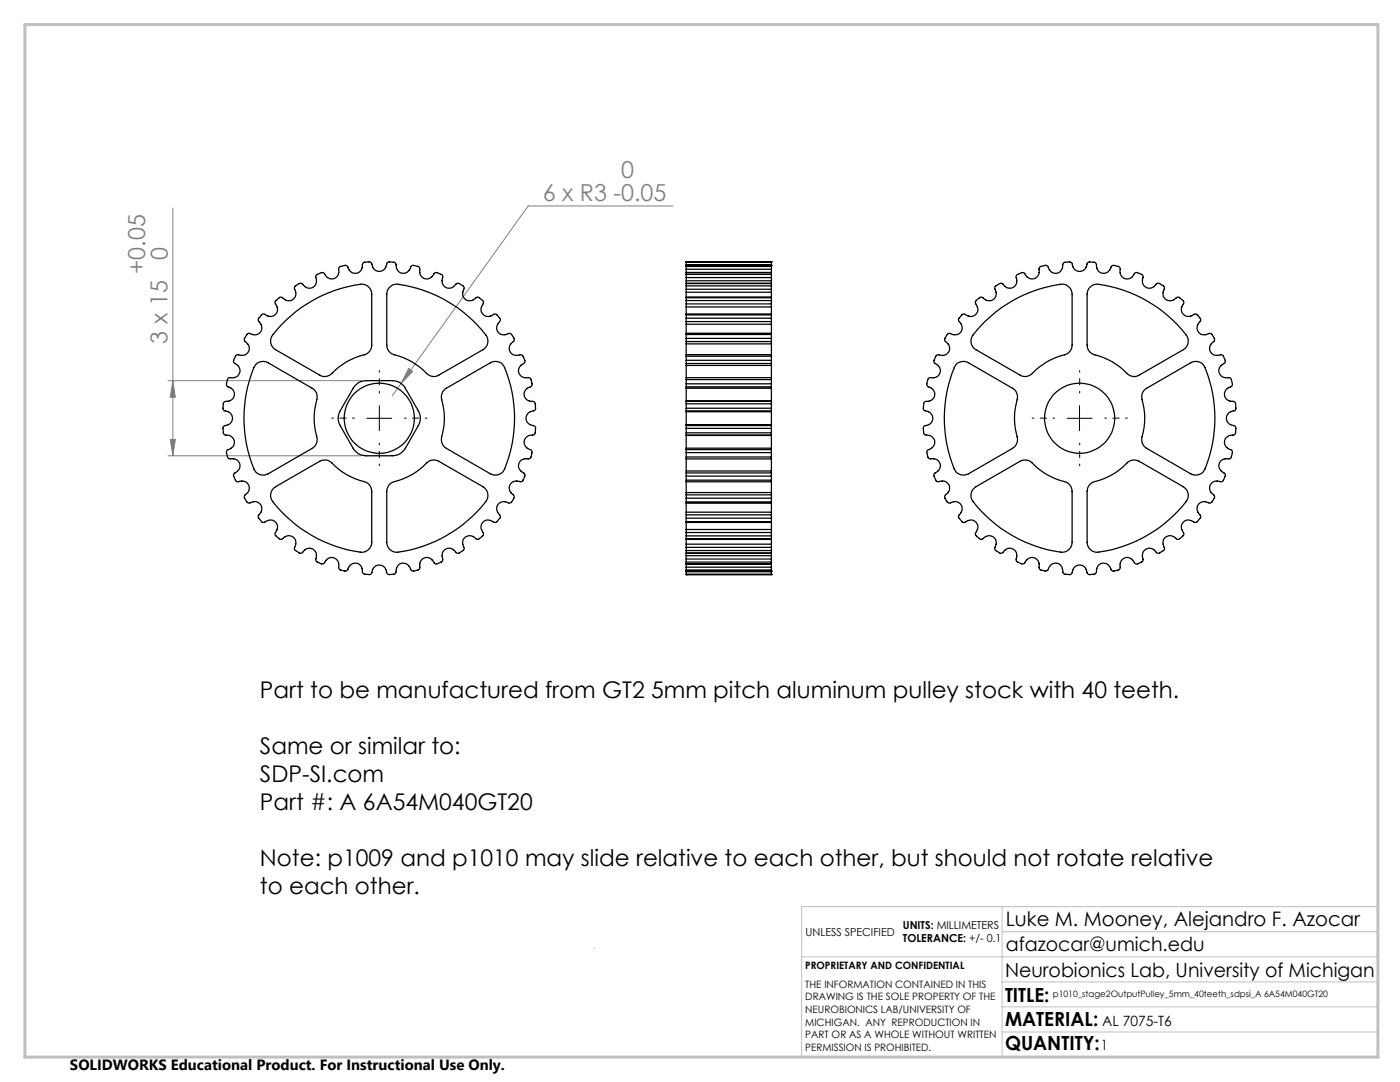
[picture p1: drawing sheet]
<svg xmlns="http://www.w3.org/2000/svg" width="279mm" height="216mm" viewBox="0 0 279 216" stroke-linecap="round" stroke-linejoin="round" font-family="sans-serif">
<path d="M34.5 41.5v49.4M134.3 41.1h-28.9l-25.4 35.4M33.5 76h38.6M34.5 76l.5 3.3h-1zM80 76.5l-1.7 2.5M81.6 73.5l.8 .6-2.4 2.4zM33.5 90.9h38.6M34 87.7h1l-.5 3.2z" fill="none" stroke="#808080" stroke-width=".2"/>
<path d="M75.7 78.4v-4.5M215.5 78.4v-4.5M70.7 83.4h-4.5M75.7 88.4v4.5M80.7 83.4h4.5M210.5 83.4h-4.5M215.5 88.4v4.5M220.5 83.4h4.5" fill="none" stroke="#000" stroke-width=".2" stroke-dasharray="15.2 1.3 1.3 1.3" stroke-dashoffset="14.9"/>
<path d="M73.2 83.5h5M75.7 81v4.9M213 83.5h4.9M215.4 81v4.9" fill="none" stroke="#000" stroke-width=".2"/>
<path d="M118.6 189.2v.1M160 190.9h115M200 185.9h75M200 180.9v30M200 195.9h75M275 180.9h-115v30M200 205.9h75M200 200.9h75" fill="none" stroke="#c0c0c0" stroke-width=".2"/>
<path d="M5 4.9h270v206h-270z" fill="none" stroke="#c0c0c0" stroke-width=".6"/>
<g fill="#808080">
<path d="M81.6 73.5l.8 .6-2.4 2.4z"/>
<path d="M34.5 76l.5 3.3h-1zM34 87.7h1l-.5 3.2z"/>
</g>
<g fill="none" stroke="#000" stroke-width=".25">
<path d="M77.8 57.3a2.6 2.6 0 0 1 3-.4 26.9 26.9 0 0 1 16.4 10.2 2 2 0 0 1-.8 2.7l-8.8 5.1a1.99 1.99 0 0 1-2.5-.4 14.8 14.8 0 0 0-7-3.9l-.7-.8-.2-.9v-10.2a1.91 1.91 0 0 1 .6-1.4zM136.9 60v.6M136.9 59.4v.6M136.9 59.3v.1M136.9 58.3v1M136.9 57v.7M136.9 57.7v.6M136.9 56.6v.4M136.9 56.5v.1M136.9 56v.5M136.9 54.8v.6M136.9 55.4v.6"/>
<path d="M136.9 54.4v.4M136.9 54.4h.1M136.9 53.2v.5M136.9 53.7v.7M136.9 53v.2M136.9 53h.1M136.9 52.8v.2M136.9 52.3v.5M136.9 52.2v.1M136.9 52.2h.1M136.9 59.3h17.1M136.9 56.5h17.1"/>
<path d="M136.9 54.4h17.1M136.9 53h17.1M136.9 52.2h17.1M136.9 60h17.1M136.9 59.4h17.1M136.9 58.3h17.1M136.9 57h17.1M136.9 57.7h17.1M136.9 56.6h17.1M136.9 56h17.1M136.9 54.8h17.1M136.9 55.4h17.1"/>
<path d="M136.9 53.2h17.1M136.9 53.7h17.1M136.9 52.8h17.1M136.9 52.3h17.1M154 60v.6M154 59.4v.6M154 59.3v.1M154 58.3v1M154 57v.7M154 57.7v.6M154 56.6v.4M154 56.5v.1"/>
<path d="M154 56v.5M154 54.8v.6M154 55.4v.6M154 54.4v.4M154 54.4h.1M154 53.2v.5M154 53.7v.7M154 53v.2M154 53h.1M154 52.8v.2M154 52.3v.5M154 52.2v.1"/>
<path d="M154 52.2h.1M194.9 59.9l.2-.1a.87 .87 0 0 1 .8-.5 .87 .87 0 0 1 .7 .5 1.48 1.48 0 0 0 1.9-.3 1.48 1.48 0 0 0 0-1.9 1.41 1.41 0 0 1 1.2-1.1h.2a2.84 2.84 0 0 0 1.9 1 1.63 1.63 0 0 0 1-2.2v-.2a1.54 1.54 0 0 1 1.6-.6 1.51 1.51 0 0 0 1.7 1.1 1.51 1.51 0 0 0 1.3-1.5 .71 .71 0 0 1 .1-.8 .71 .71 0 0 1 .7-.2 .78 .78 0 0 1 .8-.1 .78 .78 0 0 1 .4 .8 1.5 1.5 0 0 0 1.8 .6 1.5 1.5 0 0 0 .9-1.7 1.44 1.44 0 0 1 1.8-.2 1.54 1.54 0 0 0 1.6 1.7 1.54 1.54 0 0 0 1.5-1.7 1.44 1.44 0 0 1 1.8 .2 1.5 1.5 0 0 0 1.1 1.8 1.5 1.5 0 0 0 1.8-1.1l.1-.3a1.52 1.52 0 0 1 1.8 .5 1.51 1.51 0 0 0 .8 1.9 1.51 1.51 0 0 0 2-.9 1.09 1.09 0 0 1 1.3 .1 1.09 1.09 0 0 1 .3 1.3 1.49 1.49 0 0 0 1.2 1.4 1.49 1.49 0 0 0 1.7-.8 1.57 1.57 0 0 1 1.5 .9 1.51 1.51 0 0 0 .1 2 1.51 1.51 0 0 0 2 .2 .7 .7 0 0 1 .6-.4 .7 .7 0 0 1 .7 .4 .81 .81 0 0 1 .1 1.4 1.49 1.49 0 0 0 .6 1.8 1.49 1.49 0 0 0 1.9-.2 1.61 1.61 0 0 1 1.2 1v.2a2.28 2.28 0 0 0-.5 2.2 1.79 1.79 0 0 0 2.3 .4 1.68 1.68 0 0 1 1 1.4l-.1 .2a1.49 1.49 0 0 0-.8 2.1 1.49 1.49 0 0 0 2.1 .6 1.49 1.49 0 0 1 .9 1.5 2.94 2.94 0 0 0-1.3 1.7 1.67 1.67 0 0 0 2.2 1.4l.3 .2a1.93 1.93 0 0 1 .1 1.5 1.89 1.89 0 0 0-1.4 1.9 2.21 2.21 0 0 0 1.9 1.2l.2 .2 .1 .5a.79 .79 0 0 1 0 .9 .79 .79 0 0 1-.9 .3 1.5 1.5 0 0 0-.9 1.7 1.5 1.5 0 0 0 1.6 1.2 1.58 1.58 0 0 1-.1 1.8 1.5 1.5 0 0 0-1.8 1 1.5 1.5 0 0 0 1 1.9l.3 .1a1.52 1.52 0 0 1-.4 1.7h-.2a1.49 1.49 0 0 0-1.9 1 1.49 1.49 0 0 0 1 1.9 1.34 1.34 0 0 1-.2 1.6l-.4 .1a1.51 1.51 0 0 0-1.9 .4 1.51 1.51 0 0 0 .1 2 .75 .75 0 0 1 .5 .7 .75 .75 0 0 1-.4 .7 .71 .71 0 0 1-1.2 .3 1.5 1.5 0 0 0-1.8 .8 1.5 1.5 0 0 0 .6 1.9v.4a1.75 1.75 0 0 1-1.2 .9 1.51 1.51 0 0 0-2.2-.1 1.51 1.51 0 0 0 0 2.2 1.44 1.44 0 0 1-.9 1.3h-.2a2.65 2.65 0 0 0-2-.6 1.58 1.58 0 0 0-.8 2.2l.1 .2a1.8 1.8 0 0 1-1.4 1l-.2-.1a1.48 1.48 0 0 0-2-.7 1.48 1.48 0 0 0-.7 2v.2a1.73 1.73 0 0 1-1.5 .7 2.08 2.08 0 0 0-2-1.2 1.97 1.97 0 0 0-1.1 2.2l-.1 .1a1.99 1.99 0 0 1-1.5 .2 2.29 2.29 0 0 0-1.7-1.4 1.79 1.79 0 0 0-1.4 1.9 1.58 1.58 0 0 1-1.8 .1 1.49 1.49 0 0 0-1.2-1.6 1.49 1.49 0 0 0-1.7 1.1 .73 .73 0 0 1-1.1 .7 .81 .81 0 0 1-.9-1 1.47 1.47 0 0 0-1.5-1.2 1.47 1.47 0 0 0-1.4 1.3 1.2 1.2 0 0 1-1.5 0 1.21 1.21 0 0 1-.3-1.2 1.51 1.51 0 0 0-1.5-1.2 1.51 1.51 0 0 0-1.5 1.1 1.51 1.51 0 0 1-1.5-.4l-.1-.2a2.14 2.14 0 0 0-.5-2.2 1.63 1.63 0 0 0-2.2 .7 1.47 1.47 0 0 1-1.5-.6l-.1-.3a1.51 1.51 0 0 0-.1-2 1.51 1.51 0 0 0-2-.2 .7 .7 0 0 1-.6 .4 .7 .7 0 0 1-.6-.4 .8 .8 0 0 1-.2-1.4 1.48 1.48 0 0 0-.6-1.8 1.48 1.48 0 0 0-1.9 .2 1.72 1.72 0 0 1-1.2-1v-.2a2.28 2.28 0 0 0 .5-2.2 1.9 1.9 0 0 0-2.4-.4l-.1-.1a1.6 1.6 0 0 1-.7-1.4l.1-.2a1.48 1.48 0 0 0 .6-2 1.48 1.48 0 0 0-2-.6h-.2a1.85 1.85 0 0 1-.7-1.6 2.08 2.08 0 0 0 1.2-1.9 1.64 1.64 0 0 0-1.9-1 1.38 1.38 0 0 1-.7-1.6l.1-.2a1.5 1.5 0 0 0 1.4-1.5 1.5 1.5 0 0 0-1.5-1.5h-.4a1.58 1.58 0 0 1-.1-1.8 1.52 1.52 0 0 0 1.7-1.5 1.52 1.52 0 0 0-1.6-1.5l-.3-.4v-.5a.87 .87 0 0 1 .2-.9 .87 .87 0 0 1 .9-.2 1.48 1.48 0 0 0 1.1-1.5 1.48 1.48 0 0 0-1.3-1.3 1.39 1.39 0 0 1 .4-1.8 1.52 1.52 0 0 0 2-.9 1.52 1.52 0 0 0-1-2 1.28 1.28 0 0 1 .3-1.6l.3-.1a1.5 1.5 0 0 0 2-.5 1.5 1.5 0 0 0-.4-2l-.1-.1a1.09 1.09 0 0 1 .3-1.4 1.09 1.09 0 0 1 1.3 0 1.47 1.47 0 0 0 1.6-.9 1.47 1.47 0 0 0-.4-1.7 .7 .7 0 0 1 .3-1.1 .74 .74 0 0 1 1.3-.1 1.5 1.5 0 0 0 1.8-.6 1.5 1.5 0 0 0-.2-1.9v-.4zM217.5 57.3a2.6 2.6 0 0 1 3-.4 26.9 26.9 0 0 1 16.4 10.2 2 2 0 0 1-.8 2.7l-8.8 5.1a1.99 1.99 0 0 1-2.4-.4 14.8 14.8 0 0 0-7-3.9l-.7-.8-.2-.9v-10.2a1.91 1.91 0 0 1 .5-1.4zM51 72.7a2.03 2.03 0 0 1 2.5-.3l8.8 5.1a1.91 1.91 0 0 1 .9 2.3 13.5 13.5 0 0 0 .1 7.7l-.1 .9-.4 .6-.5 .5-8.8 5a2 2 0 0 1-2.8-.9 26.1 26.1 0 0 1 .3-20.9zM52.4 62.7h.3a1.53 1.53 0 0 0 2.3 0 1.53 1.53 0 0 0-.1-2.2 1.61 1.61 0 0 1 1.1-1.2l.3 .1a1.5 1.5 0 0 0 2.2 .4 1.5 1.5 0 0 0 .3-2.2 1.41 1.41 0 0 1 1.1-1.1h.2a2.84 2.84 0 0 0 1.9 1 1.63 1.63 0 0 0 1-2.2v-.2a1.54 1.54 0 0 1 1.7-.6 1.51 1.51 0 0 0 1.6 1.1 1.51 1.51 0 0 0 1.3-1.5 .71 .71 0 0 1 .1-.8 .71 .71 0 0 1 .7-.2 .78 .78 0 0 1 .8-.1 .78 .78 0 0 1 .4 .8 1.5 1.5 0 0 0 1.8 .6 1.5 1.5 0 0 0 1-1.7 1.44 1.44 0 0 1 1.8-.2 1.54 1.54 0 0 0 1.5 1.7 1.54 1.54 0 0 0 1.5-1.7 1.44 1.44 0 0 1 1.8 .2 1.5 1.5 0 0 0 1.1 1.8 1.5 1.5 0 0 0 1.8-1.1l.2-.3a1.52 1.52 0 0 1 1.7 .5 1.5 1.5 0 0 0 .7 1.8 1.5 1.5 0 0 0 1.9-.5 .81 .81 0 0 1 1.4-.2 .72 .72 0 0 1 .4 1.1 1.47 1.47 0 0 0 1.1 1.6 1.47 1.47 0 0 0 1.7-.7 1.36 1.36 0 0 1 1.5 .5l.1 .3a1.51 1.51 0 0 0 .1 2 1.51 1.51 0 0 0 2 .2 .7 .7 0 0 1 .7-.4 .7 .7 0 0 1 .6 .4 .83 .83 0 0 1 .2 1.4 1.48 1.48 0 0 0 .5 1.8 1.48 1.48 0 0 0 1.9-.2 1.72 1.72 0 0 1 1.3 1l-.1 .2a2.28 2.28 0 0 0-.5 2.2 1.77 1.77 0 0 0 2.3 .4 1.68 1.68 0 0 1 1 1.4l-.1 .2a1.49 1.49 0 0 0-.7 2.1 1.49 1.49 0 0 0 2.1 .6 1.49 1.49 0 0 1 .8 1.5 2.94 2.94 0 0 0-1.2 1.7 1.67 1.67 0 0 0 2.1 1.4 1.52 1.52 0 0 1 .4 1.7 1.89 1.89 0 0 0-1.4 1.9 2.21 2.21 0 0 0 2 1.2 1.62 1.62 0 0 1 0 1.7 1.5 1.5 0 0 0-1.5 1.2 1.5 1.5 0 0 0 1 1.7 .73 .73 0 0 1 .8 1.1 .79 .79 0 0 1-.3 .8 .79 .79 0 0 1-.8 .2 1.51 1.51 0 0 0-1.1 1.5 1.51 1.51 0 0 0 1.3 1.4 1.52 1.52 0 0 1-.4 1.7h-.2a1.49 1.49 0 0 0-1.9 1 1.49 1.49 0 0 0 1.1 1.9 1.34 1.34 0 0 1-.3 1.6l-.3 .1a1.51 1.51 0 0 0-2 .4 1.51 1.51 0 0 0 .2 2 .75 .75 0 0 1 .4 .7 .75 .75 0 0 1-.3 .7 .73 .73 0 0 1-1.3 .3 1.51 1.51 0 0 0-1.7 .8 1.51 1.51 0 0 0 .5 1.9v.4a1.75 1.75 0 0 1-1.2 .9 1.51 1.51 0 0 0-2.2-.1 1.51 1.51 0 0 0 0 2.2 1.44 1.44 0 0 1-.9 1.3h-.2a2.65 2.65 0 0 0-2-.6 1.58 1.58 0 0 0-.7 2.2v.2a1.8 1.8 0 0 1-1.4 1l-.2-.1a1.48 1.48 0 0 0-2-.7 1.48 1.48 0 0 0-.6 2l-.1 .2a1.73 1.73 0 0 1-1.5 .7 2.08 2.08 0 0 0-1.9-1.2 1.97 1.97 0 0 0-1.2 2.2l-.1 .1a1.99 1.99 0 0 1-1.5 .2 2.29 2.29 0 0 0-1.7-1.4 1.79 1.79 0 0 0-1.4 1.9 1.58 1.58 0 0 1-1.8 .1 1.49 1.49 0 0 0-1.2-1.6 1.49 1.49 0 0 0-1.7 1.1 .73 .73 0 0 1-1.1 .7 .84 .84 0 0 1-.9-1.1 1.48 1.48 0 0 0-1.5-1.1 1.48 1.48 0 0 0-1.4 1.3 1.2 1.2 0 0 1-1.5 0 1.21 1.21 0 0 1-.3-1.2 1.51 1.51 0 0 0-1.4-1.2 1.51 1.51 0 0 0-1.5 1.1 1.51 1.51 0 0 1-1.6-.4l-.1-.2a2.14 2.14 0 0 0-.5-2.2 1.8 1.8 0 0 0-2.2 .7l-.4 .1a1.67 1.67 0 0 1-1.2-1 1.51 1.51 0 0 0 0-2 1.51 1.51 0 0 0-2-.2 .7 .7 0 0 1-.7 .4 .7 .7 0 0 1-.6-.4 .78 .78 0 0 1-.2-1.4 1.5 1.5 0 0 0-.5-1.8 1.5 1.5 0 0 0-2 .2 1.61 1.61 0 0 1-1.2-1v-.2a2.28 2.28 0 0 0 .6-2.2 1.91 1.91 0 0 0-2.4-.4l-.2-.1a1.6 1.6 0 0 1-.7-1.4l.1-.2a1.48 1.48 0 0 0 .7-2 1.48 1.48 0 0 0-2.1-.6h-.2a1.85 1.85 0 0 1-.6-1.6 2.08 2.08 0 0 0 1.2-1.9 1.64 1.64 0 0 0-2-1 1.35 1.35 0 0 1-.7-1.5l.2-.3a1.5 1.5 0 0 0 1.3-1.5 1.5 1.5 0 0 0-1.5-1.5h-.3a1.58 1.58 0 0 1-.2-1.8 1.52 1.52 0 0 0 1.7-1.5 1.52 1.52 0 0 0-1.6-1.5l-.3-.4v-.5a.87 .87 0 0 1 .3-.9 .87 .87 0 0 1 .8-.2 1.47 1.47 0 0 0 1.2-1.5 1.47 1.47 0 0 0-1.4-1.3 1.39 1.39 0 0 1 .4-1.8 1.52 1.52 0 0 0 2-.9 1.52 1.52 0 0 0-1-2 1.28 1.28 0 0 1 .3-1.6l.3-.1a1.5 1.5 0 0 0 2.1-.5 1.5 1.5 0 0 0-.4-2l-.2-.1a1.09 1.09 0 0 1 .3-1.4 1.09 1.09 0 0 1 1.4 0 1.47 1.47 0 0 0 1.5-.9 1.47 1.47 0 0 0-.4-1.7 .7 .7 0 0 1 .3-1.1zM57 63.9a26.6 26.6 0 0 1 15.3-7.2 2.06 2.06 0 0 1 1.9 2v10.2a1.99 1.99 0 0 1-1.5 1.9 15.4 15.4 0 0 0-7 4.1l-.9 .2-.7-.1-9.1-5.2a1.99 1.99 0 0 1-.6-3zM71 76.8l.9-.6 .8-.2h5.6a2.88 2.88 0 0 1 2.6 1.5l2.6 4.5a2.87 2.87 0 0 1 0 2.9l-2.6 4.6a2.94 2.94 0 0 1-2.6 1.4h-5.2a2.94 2.94 0 0 1-2.6-1.4l-2.6-4.6a2.87 2.87 0 0 1 0-2.9zM88.5 77.9l9.4-5.5a2 2 0 0 1 2.8 1 26.1 26.1 0 0 1-.4 20.8l-1 .6h-.7l-.7-.3-8.8-5a2.1 2.1 0 0 1-.9-2.4 13.4 13.4 0 0 0-.1-7.7v-.6zM136.9 76.6v.6M136.9 75.7v.9M136.9 75.4v.3M136.9 77.2v.3"/>
<path d="M136.9 77.5v2.5M136.9 71.9v.6M136.9 72.9v2.5M136.9 71.1v.8M136.9 72.5v.4M136.9 70.8v.3M136.9 68.6v2.2M136.9 67.5v.7M136.9 66.7v.8M136.9 68.2v.4M136.9 66.5v.2M136.9 64.7v1.8"/>
<path d="M136.9 63.5v.7M136.9 62.8v.7M136.9 64.2v.5M136.9 62.7v.1M136.9 61.2v1.5M136.9 60.6v.6M136.9 75.4h17.1M136.9 70.8h17.1M136.9 66.5h17.1M136.9 62.7h17.1M136.9 76.6h17.1M136.9 77.2h17.1"/>
<path d="M136.9 75.7h17.1M136.9 77.5h17.1M136.9 71.9h17.1M136.9 72.5h17.1M136.9 72.9h17.1M136.9 71.1h17.1M136.9 68.6h17.1M136.9 67.5h17.1M136.9 68.2h17.1M136.9 66.7h17.1M136.9 64.7h17.1M136.9 63.5h17.1"/>
<path d="M136.9 64.2h17.1M136.9 62.8h17.1M136.9 61.2h17.1M136.9 60.6h17.1M154 76.6v.6M154 75.7v.9M154 75.4v.3M154 77.2v.3M154 77.5v2.5M154 71.9v.6M154 72.9v2.5M154 71.1v.8"/>
<path d="M154 72.5v.4M154 70.8v.3M154 68.6v2.2M154 67.5v.7M154 66.7v.8M154 68.2v.4M154 66.5v.2M154 64.7v1.8M154 63.5v.7M154 62.8v.7M154 64.2v.5M154 62.7v.1"/>
<path d="M154 61.2v1.5M154 60.6v.6M190.8 72.7a2.03 2.03 0 0 1 2.5-.3l8.8 5.1a2.03 2.03 0 0 1 .9 2.3 13.5 13.5 0 0 0 .1 7.7l-.1 .6-.2 .7-.7 .7-8.8 5a2 2 0 0 1-2.9-.9 26.1 26.1 0 0 1 .4-20.9zM196.8 63.9a26.6 26.6 0 0 1 15.3-7.2 2.06 2.06 0 0 1 1.9 2v10.2a1.99 1.99 0 0 1-1.6 1.9 15.4 15.4 0 0 0-6.9 4.1l-1 .2-.6-.1-9.1-5.2a1.99 1.99 0 0 1-.6-3zM228.3 77.9l9.3-5.5a2 2 0 0 1 2.9 1 26.1 26.1 0 0 1-.4 20.8l-1 .6h-.7l-.8-.3-8.8-5a1.98 1.98 0 0 1-.9-2.4 13.4 13.4 0 0 0 0-7.7l.1-.9zM54.4 97.6l.6-.5 8.8-5.1a1.99 1.99 0 0 1 2.5 .4 14.8 14.8 0 0 0 7 3.9l.6 .8 .3 .9v10.2a2.02 2.02 0 0 1-2.3 2 26.9 26.9 0 0 1-17.7-10.4l-.2-.7a1.96 1.96 0 0 1 .4-1.5zM77.9 96.6l.2-.3a15.1 15.1 0 0 0 7.3-4.1l.9-.4 1 .1 9.1 5.2a1.99 1.99 0 0 1 .5 3 26.9 26.9 0 0 1-17.8 10.1 2.06 2.06 0 0 1-1.9-2v-10.2l.2-.9zM136.9 81.5v.5M136.9 84.9v.6M136.9 80.6v.9M136.9 85.5v.9M136.9 80.1v.5"/>
<path d="M136.9 86.4v.4M136.9 82v.2M136.9 84.7v.2M136.9 80v.1M136.9 86.8v.1M136.9 89.7v.6M136.9 90.3v.9M136.9 91.2v.4M136.9 89.4v.3M136.9 82.2v2.5M136.9 86.9v2.5M136.9 94.4v.6"/>
<path d="M136.9 91.6v2.4M136.9 95v.8M136.9 94v.4M136.9 95.8v.3M136.9 96.1v2.2M136.9 98.7v.7M136.9 99.4v.8M136.9 98.3v.4M136.9 91.6h17.1M136.9 96.1h17.1M136.9 81.5h17.1M136.9 82h17.1"/>
<path d="M136.9 84.9h17.1M136.9 85.5h17.1M136.9 80.6h17.1M136.9 86.4h17.1M136.9 80.1h17.1M136.9 86.8h17.1M136.9 82.2h17.1M136.9 84.7h17.1M136.9 80h17.1M136.9 86.9h17.1M136.9 89.7h17.1M136.9 90.3h17.1"/>
<path d="M136.9 91.2h17.1M136.9 89.4h17.1M136.9 94.4h17.1M136.9 95h17.1M136.9 94h17.1M136.9 95.8h17.1M136.9 98.3h17.1M136.9 98.7h17.1M136.9 99.4h17.1M154 81.5v.5M154 84.9v.6M154 80.6v.9"/>
<path d="M154 85.5v.9M154 80.1v.5M154 86.4v.4M154 82v.2M154 84.7v.2M154 80v.1M154 86.8v.1M154 89.7v.6M154 90.3v.9M154 91.2v.4M154 89.4v.3M154 82.2v2.5"/>
<path d="M154 86.9v2.5M154 94.4v.6M154 91.6v2.4M154 95v.8M154 94v.4M154 95.8v.3M154 96.1v2.2M154 98.7v.7M154 99.4v.8M154 98.3v.4M194.2 97.6l.6-.5 8.8-5.1a1.99 1.99 0 0 1 2.4 .4 14.8 14.8 0 0 0 7 3.9l.7 .8 .3 .9v10.2a2.02 2.02 0 0 1-2.3 2 26.9 26.9 0 0 1-17.7-10.4l-.2-.7a1.96 1.96 0 0 1 .4-1.5zM217.4 96.8l.5-.5a15.1 15.1 0 0 0 7.2-4.1l1-.4 .9 .1 9.1 5.2a1.99 1.99 0 0 1 .6 3 26.9 26.9 0 0 1-17.8 10.1 2.06 2.06 0 0 1-1.9-2v-10.2l.1-.6z"/>
<path d="M136.9 100.2v.2M136.9 100.4v1.8M136.9 102.7v.7M136.9 103.4v.7M136.9 102.2v.5M136.9 104.1v.1M136.9 104.2v1.5M136.9 106.3v.6M136.9 105.7v.6M136.9 106.9v.6M136.9 107.5v.1M136.9 107.6v1"/>
<path d="M136.9 109.2v.7M136.9 108.6v.6M136.9 109.9v.4M136.9 110.3v.1M136.9 110.4v.5M136.9 111.5v.6M136.9 110.9v.6M136.9 112.1v.4M136.9 112.5h17.1M136.9 113.2v.5M136.9 112.5v.7M136.9 113.7v.2"/>
<path d="M136.9 113.9h.1M136.9 113.9v.2M136.9 114.1v.5M136.9 114.6v.1M136.9 114.7h.1M136.9 100.4h17.1M136.9 104.2h17.1M136.9 107.6h17.1M136.9 110.4h17.1M136.9 113.9h17.1M136.9 114.7h17.1M136.9 100.2h17.1"/>
<path d="M136.9 102.2h17.1M136.9 102.7h17.1M136.9 103.4h17.1M136.9 104.1h17.1M136.9 105.7h17.1M136.9 106.3h17.1M136.9 106.9h17.1M136.9 107.5h17.1M136.9 108.6h17.1M136.9 109.2h17.1M136.9 109.9h17.1M136.9 110.3h17.1"/>
<path d="M136.9 110.9h17.1M136.9 111.5h17.1M136.9 112.1h17.1M136.9 113.2h17.1M136.9 113.7h17.1M136.9 114.1h17.1M136.9 114.6h17.1M154 100.2v.2M154 100.4v1.8M154 102.7v.7M154 103.4v.7M154 102.2v.5"/>
<path d="M154 104.1v.1M154 104.2v1.5M154 106.3v.6M154 105.7v.6M154 106.9v.6M154 107.5v.1M154 107.6v1M154 109.2v.7M154 108.6v.6M154 109.9v.4M154 110.3v.1M154 110.4v.5"/>
<path d="M154 111.5v.6M154 110.9v.6M154 112.1v.4M154 113.2v.5M154 112.5v.7M154 113.7v.2M154 113.9h.1M154 113.9v.2M154 114.1v.5M154 114.6v.1M154 114.7h.1"/>
<circle cx="75.7" cy="83.4" r="7"/>
<circle cx="215.5" cy="83.5" r="7"/>
</g>
<g font-size="4.7" fill="#808080">
<text x="124" y="35.6">0</text>
<text x="108.3" y="40">6 x R3 -0.05</text>
<text x="33.5" y="51.8" transform="rotate(-90 33.5 51.8)">0</text>
<text x="29" y="54.7" transform="rotate(-90 29 54.7)">+0.05</text>
<text x="33.4" y="68.6" transform="rotate(-90 33.4 68.6)">3 x 15</text>
</g>
<g font-size="4.6">
<text x="51.9" y="139.2">Part to be manufactured from GT2 5mm pitch aluminum pulley stock with 40 teeth.</text>
<text x="51.9" y="150.4">Same or similar to:</text>
<text x="51.9" y="156">SDP-SI.com</text>
<text x="51.9" y="161.6">Part #: A 6A54M040GT20</text>
<text x="51.9" y="172.7">Note: p1009 and p1010 may slide relative to each other, but should not rotate relative</text>
<text x="51.9" y="178.3">to each other.</text>
</g>
<text font-size="4" x="200.7" y="184.9">Luke M. Mooney, Alejandro F. Azocar</text>
<g font-size="3.9">
<text x="200.7" y="189.8">afazocar@umich.edu</text>
<text x="200.6" y="194.9">Neurobionics Lab, University of Michigan</text>
<text x="200.6" y="199.8">TITLE:</text>
<text x="200.6" y="209.5">QUANTITY:</text>
<text x="200.6" y="204.6">MATERIAL:</text>
</g>
<text font-size="3" x="14" y="213.5">SOLIDWORKS Educational Product. For Instructional Use Only.</text>
<g font-size="2.8">
<text x="219.7" y="209.5">1</text>
<text x="220" y="204.6">AL 7075-T6</text>
</g>
<g font-size="2.2">
<text x="180.2" y="185.3">UNITS: MILLIMETERS</text>
<text x="160.8" y="186.8">UNLESS SPECIFIED</text>
<text x="180.2" y="188">TOLERANCE: +/- 0.1</text>
</g>
<g font-size="2">
<text x="160.7" y="193.4">PROPRIETARY AND CONFIDENTIAL</text>
<text x="160.7" y="197.1">THE INFORMATION CONTAINED IN THIS</text>
<text x="160.7" y="199.6">DRAWING IS THE SOLE PROPERTY OF THE</text>
<text x="160.7" y="202.1">NEUROBIONICS LAB/UNIVERSITY OF</text>
<text x="160.7" y="204.6">MICHIGAN. ANY REPRODUCTION IN</text>
<text x="160.7" y="207.2">PART OR AS A WHOLE WITHOUT WRITTEN</text>
<text x="160.7" y="209.7">PERMISSION IS PROHIBITED.</text>
</g>
<text font-size="1.8" x="210.1" y="199">p1010_stage2OutputPulley_5mm_40teeth_sdpsi_A 6A54M040GT20</text>
</svg>
